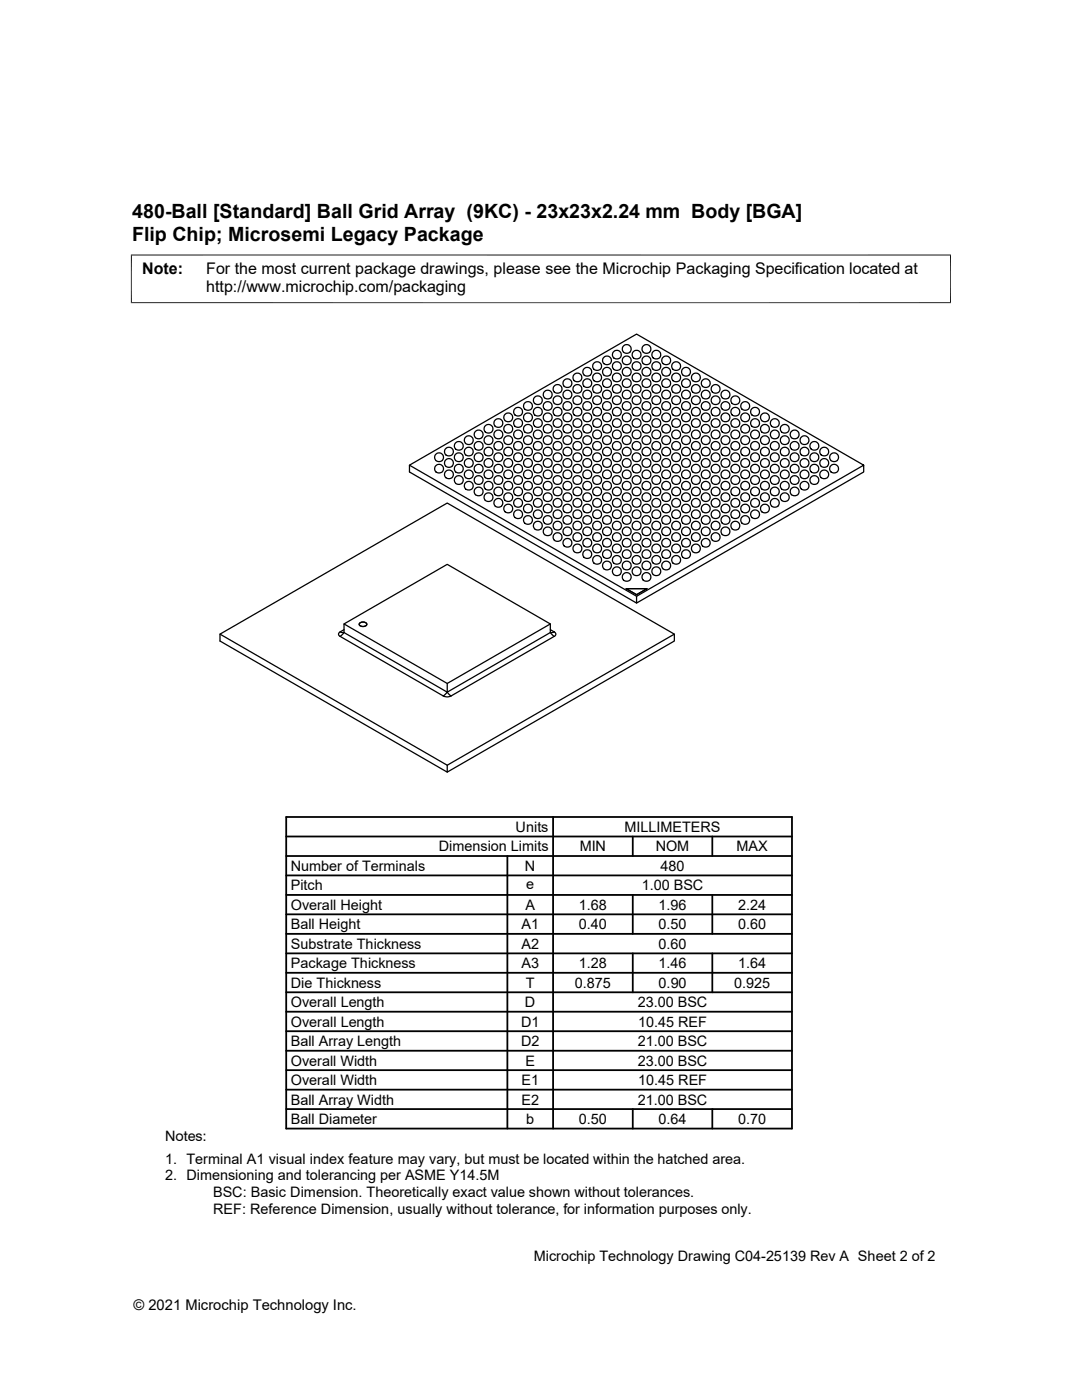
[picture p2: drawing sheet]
<svg xmlns="http://www.w3.org/2000/svg" width="216mm" height="279mm" viewBox="0 0 216 279" stroke-linecap="round" stroke-linejoin="round" font-family="sans-serif">
<g fill="none" stroke="#000" stroke-width=".25">
<path d="M108.6 79.4a1.02 1.02 0 0 0 1.3 0M108.6 79.4a.89 .89 0 0 1 .1-1.3 .89 .89 0 0 1 1.2 0 .89 .89 0 0 1 0 1.3M112.6 79.4a1.02 1.02 0 0 0 1.3 0M112.6 79.4a.89 .89 0 0 1 0-1.3 .89 .89 0 0 1 1.2 0 .89 .89 0 0 1 .1 1.3M116.5 79.4a1.02 1.02 0 0 0 1.3 0M116.5 79.4a.89 .89 0 0 1 .1-1.3 .89 .89 0 0 1 1.2 0 .89 .89 0 0 1 0 1.3M120.5 79.4a1.02 1.02 0 0 0 1.3 0M120.5 79.4a.89 .89 0 0 1 0-1.3 .89 .89 0 0 1 1.2 0 .89 .89 0 0 1 .1 1.3M124.4 79.4a1.02 1.02 0 0 0 1.3 0M124.4 79.4a.89 .89 0 0 1 0-1.3 .89 .89 0 0 1 1.3 0 .89 .89 0 0 1 0 1.3M128.4 79.4a1.02 1.02 0 0 0 1.2 0M128.4 79.4a.89 .89 0 0 1 0-1.3 .89 .89 0 0 1 1.2 0 .89 .89 0 0 1 0 1.3"/>
<path d="M132.3 79.4a1.02 1.02 0 0 0 1.3 0M132.3 79.4a.89 .89 0 0 1 0-1.3 .89 .89 0 0 1 1.3 0 .89 .89 0 0 1 0 1.3M136.3 79.4a1.02 1.02 0 0 0 1.2 0M136.3 79.4a.89 .89 0 0 1 0-1.3 .89 .89 0 0 1 1.2 0 .89 .89 0 0 1 0 1.3M140.2 79.4a1.02 1.02 0 0 0 1.3 0M140.2 79.4a.89 .89 0 0 1 0-1.3 .89 .89 0 0 1 1.2 0 .89 .89 0 0 1 .1 1.3M144.1 79.4a1.02 1.02 0 0 0 1.3 0M144.1 79.4a.89 .89 0 0 1 0-1.3 .89 .89 0 0 1 1.3 0 .89 .89 0 0 1 0 1.3M81.7 92.8l45.3 26.2M90.9 96.5a1.02 1.02 0 0 0 1.3 0M90.9 96.4a.89 .89 0 0 1 0-1.2 .89 .89 0 0 1 1.3 0 .89 .89 0 0 1 0 1.2M94.9 96.5a1.02 1.02 0 0 0 1.2 0"/>
<path d="M94.9 96.4a.89 .89 0 0 1 0-1.2 .89 .89 0 0 1 1.2 0 .89 .89 0 0 1 0 1.2M98.8 96.5a1.02 1.02 0 0 0 1.3 0M98.8 96.4a.89 .89 0 0 1 0-1.2 .89 .89 0 0 1 1.3 0 .89 .89 0 0 1 0 1.2M100.8 83.9a1.02 1.02 0 0 0 1.2 0M100.8 83.9a.89 .89 0 0 1 0-1.2 .89 .89 0 0 1 1.2 0 .89 .89 0 0 1 0 1.2M102.7 96.5a1.02 1.02 0 0 0 1.3 0M102.7 96.4a.89 .89 0 0 1 .1-1.2 .89 .89 0 0 1 1.2 0 .89 .89 0 0 1 0 1.2M104.7 83.9a1.02 1.02 0 0 0 1.3 0M104.7 83.9a.89 .89 0 0 1 0-1.2 .89 .89 0 0 1 1.3 0 .89 .89 0 0 1 0 1.2M106.7 96.5a1.02 1.02 0 0 0 1.3 0M106.7 96.4a.89 .89 0 0 1 0-1.2 .89 .89 0 0 1 1.2 0 .89 .89 0 0 1 .1 1.2M108.6 83.9a1.02 1.02 0 0 0 1.3 0"/>
<path d="M108.6 83.9a.89 .89 0 0 1 .1-1.2 .89 .89 0 0 1 1.2 0 .89 .89 0 0 1 0 1.2M110.6 96.5a1.02 1.02 0 0 0 1.3 0M110.6 96.4a.89 .89 0 0 1 0-1.2 .89 .89 0 0 1 1.3 0 .89 .89 0 0 1 0 1.2M112.6 83.9a1.02 1.02 0 0 0 1.3 0M112.6 83.9a.89 .89 0 0 1 0-1.2 .89 .89 0 0 1 1.2 0 .89 .89 0 0 1 .1 1.2M114.6 96.5a1.02 1.02 0 0 0 1.2 0M114.6 96.4a.89 .89 0 0 1 0-1.2 .89 .89 0 0 1 1.2 0 .89 .89 0 0 1 0 1.2M116.5 83.9a1.02 1.02 0 0 0 1.3 0M116.5 83.9a.89 .89 0 0 1 .1-1.2 .89 .89 0 0 1 1.2 0 .89 .89 0 0 1 0 1.2M118.5 96.5a1.02 1.02 0 0 0 1.3 0M118.5 96.4a.89 .89 0 0 1 0-1.2 .89 .89 0 0 1 1.3 0 .89 .89 0 0 1 0 1.2M120.5 83.9a1.02 1.02 0 0 0 1.3 0"/>
<path d="M120.5 83.9a.89 .89 0 0 1 0-1.2 .89 .89 0 0 1 1.2 0 .89 .89 0 0 1 .1 1.2M122.4 96.5a1.02 1.02 0 0 0 1.3 0M122.4 96.4a.89 .89 0 0 1 .1-1.2 .89 .89 0 0 1 1.2 0 .89 .89 0 0 1 0 1.2M124.4 83.9a1.02 1.02 0 0 0 1.3 0M124.4 83.9a.89 .89 0 0 1 0-1.2 .89 .89 0 0 1 1.3 0 .89 .89 0 0 1 0 1.2M126.4 96.5a1.02 1.02 0 0 0 1.3 0M126.4 96.4a.89 .89 0 0 1 0-1.2 .89 .89 0 0 1 1.2 0 .89 .89 0 0 1 .1 1.2M128.4 83.9a1.02 1.02 0 0 0 1.2 0M128.4 83.9a.89 .89 0 0 1 0-1.2 .89 .89 0 0 1 1.2 0 .89 .89 0 0 1 0 1.2M130.3 96.5a1.02 1.02 0 0 0 1.3 0M130.3 96.4a.89 .89 0 0 1 0-1.2 .89 .89 0 0 1 1.3 0 .89 .89 0 0 1 0 1.2M132.3 83.9a1.02 1.02 0 0 0 1.3 0"/>
<path d="M132.3 83.9a.89 .89 0 0 1 0-1.2 .89 .89 0 0 1 1.2 0 .89 .89 0 0 1 .1 1.2M134.3 96.5a1.02 1.02 0 0 0 1.3 0M134.3 96.4a.89 .89 0 0 1 0-1.2 .89 .89 0 0 1 1.2 0 .89 .89 0 0 1 .1 1.2M136.3 83.9a1.02 1.02 0 0 0 1.2 0M136.3 83.9a.89 .89 0 0 1 0-1.2 .89 .89 0 0 1 1.2 0 .89 .89 0 0 1 0 1.2M138.2 96.5a1.02 1.02 0 0 0 1.3 0M138.2 96.4a.89 .89 0 0 1 0-1.2 .89 .89 0 0 1 1.3 0 .89 .89 0 0 1 0 1.2M140.2 83.9a1.02 1.02 0 0 0 1.3 0M140.2 83.9a.89 .89 0 0 1 0-1.2 .89 .89 0 0 1 1.2 0 .89 .89 0 0 1 .1 1.2M142.2 96.5a1.02 1.02 0 0 0 1.2 0M142.2 96.4a.89 .89 0 0 1 0-1.2 .89 .89 0 0 1 1.2 0 .89 .89 0 0 1 0 1.2M144.1 83.9a1.02 1.02 0 0 0 1.3 0"/>
<path d="M144.1 83.9a.89 .89 0 0 1 0-1.2 .89 .89 0 0 1 1.3 0 .89 .89 0 0 1 0 1.2M146.1 96.5a1.02 1.02 0 0 0 1.3 0M146.1 96.4a.89 .89 0 0 1 0-1.2 .89 .89 0 0 1 1.3 0 .89 .89 0 0 1 0 1.2M148.1 83.9a1.02 1.02 0 0 0 1.2 0M148.1 83.9a.89 .89 0 0 1 0-1.2 .89 .89 0 0 1 1.2 0 .89 .89 0 0 1 0 1.2M150 96.5a1.02 1.02 0 0 0 1.3 0M150 96.4a.89 .89 0 0 1 0-1.2 .89 .89 0 0 1 1.3 0 .89 .89 0 0 1 0 1.2M152 83.9a1.02 1.02 0 0 0 1.3 0M152 83.9a.89 .89 0 0 1 0-1.2 .89 .89 0 0 1 1.3 0 .89 .89 0 0 1 0 1.2M154 96.5a1.02 1.02 0 0 0 1.2 0M154 96.4a.89 .89 0 0 1 0-1.2 .89 .89 0 0 1 1.2 0 .89 .89 0 0 1 0 1.2M157.9 96.5a1.02 1.02 0 0 0 1.3 0"/>
<path d="M157.9 96.4a.89 .89 0 0 1 0-1.2 .89 .89 0 0 1 1.3 0 .89 .89 0 0 1 0 1.2M161.9 96.5a1.02 1.02 0 0 0 1.2 0M161.9 96.4a.89 .89 0 0 1 0-1.2 .89 .89 0 0 1 1.2 0 .89 .89 0 0 1 0 1.2M172.3 92.8l-45.3 26.2v1.4l45.3-26.2v-1.4l-45.3-26.1-45.3 26.1v1.4l45.3 26.2M98.8 101a1.02 1.02 0 0 0 1.3 0M98.8 101a.89 .89 0 0 1 0-1.3 .89 .89 0 0 1 1.3 0 .89 .89 0 0 1 0 1.3M102.7 101a1.02 1.02 0 0 0 1.3 0M102.7 101a.89 .89 0 0 1 .1-1.3 .89 .89 0 0 1 1.2 0 .89 .89 0 0 1 0 1.3M106.7 101a1.02 1.02 0 0 0 1.2 0M106.7 101a.89 .89 0 0 1 0-1.3 .89 .89 0 0 1 1.2 0 .89 .89 0 0 1 0 1.3M110.6 101a1.02 1.02 0 0 0 1.3 0M110.6 101a.89 .89 0 0 1 0-1.3 .89 .89 0 0 1 1.3 0 .89 .89 0 0 1 0 1.3"/>
<path d="M114.6 101a1.02 1.02 0 0 0 1.2 0M114.6 101a.89 .89 0 0 1 0-1.3 .89 .89 0 0 1 1.2 0 .89 .89 0 0 1 0 1.3M118.5 101a1.02 1.02 0 0 0 1.3 0M118.5 101a.89 .89 0 0 1 0-1.3 .89 .89 0 0 1 1.3 0 .89 .89 0 0 1 0 1.3M120.5 113.5a1.02 1.02 0 0 0 1.3 0M120.5 113.5a.89 .89 0 0 1 0-1.3 .89 .89 0 0 1 1.2 0 .89 .89 0 0 1 .1 1.3M122.4 114.7a1.02 1.02 0 0 0 1.3 0M122.4 114.6a.89 .89 0 0 1 .1-1.2 .89 .89 0 0 1 1.2 0 .89 .89 0 0 1 0 1.2M122.4 101a1.02 1.02 0 0 0 1.3 0M122.4 101a.89 .89 0 0 1 .1-1.3 .89 .89 0 0 1 1.2 0 .89 .89 0 0 1 0 1.3M124.4 113.5a1.02 1.02 0 0 0 1.3 0M124.4 113.5a.89 .89 0 0 1 0-1.3 .89 .89 0 0 1 1.3 0 .89 .89 0 0 1 0 1.3"/>
<path d="M124.9 117.5h4.2l-2.1 1.2zM126.4 114.7a1.02 1.02 0 0 0 1.3 0M126.4 114.6a.89 .89 0 0 1 0-1.2 .89 .89 0 0 1 1.2 0 .89 .89 0 0 1 .1 1.2M126.4 101a1.02 1.02 0 0 0 1.3 0M126.4 101a.89 .89 0 0 1 0-1.3 .89 .89 0 0 1 1.2 0 .89 .89 0 0 1 .1 1.3M128.4 113.5a1.02 1.02 0 0 0 1.2 0M128.4 113.5a.89 .89 0 0 1 0-1.3 .89 .89 0 0 1 1.2 0 .89 .89 0 0 1 0 1.3M130.3 101a1.02 1.02 0 0 0 1.3 0M130.3 101a.89 .89 0 0 1 0-1.3 .89 .89 0 0 1 1.3 0 .89 .89 0 0 1 0 1.3M130.3 114.7a1.02 1.02 0 0 0 1.3 0M130.3 114.6a.89 .89 0 0 1 0-1.2 .89 .89 0 0 1 1.3 0 .89 .89 0 0 1 0 1.2M132.3 113.5a1.02 1.02 0 0 0 1.3 0"/>
<path d="M132.3 113.5a.89 .89 0 0 1 0-1.3 .89 .89 0 0 1 1.3 0 .89 .89 0 0 1 0 1.3M134.3 101a1.02 1.02 0 0 0 1.3 0M134.3 101a.89 .89 0 0 1 0-1.3 .89 .89 0 0 1 1.2 0 .89 .89 0 0 1 .1 1.3M138.2 101a1.02 1.02 0 0 0 1.3 0M138.2 101a.89 .89 0 0 1 0-1.3 .89 .89 0 0 1 1.3 0 .89 .89 0 0 1 0 1.3M142.2 101a1.02 1.02 0 0 0 1.2 0M142.2 101a.89 .89 0 0 1 0-1.3 .89 .89 0 0 1 1.2 0 .89 .89 0 0 1 0 1.3M146.1 101a1.02 1.02 0 0 0 1.3 0M146.1 101a.89 .89 0 0 1 0-1.3 .89 .89 0 0 1 1.3 0 .89 .89 0 0 1 0 1.3M150 101a1.02 1.02 0 0 0 1.3 0M150 101a.89 .89 0 0 1 0-1.3 .89 .89 0 0 1 1.3 0 .89 .89 0 0 1 0 1.3M154 101a1.02 1.02 0 0 0 1.2 0"/>
<path d="M154 101a.89 .89 0 0 1 0-1.3 .89 .89 0 0 1 1.2 0 .89 .89 0 0 1 0 1.3M43.9 126.6l45.3 26.1M67.9 126.1l.7 .1M67.9 127l20.6 11.9M68.6 126.2l-.7 .8M68.6 125.7l-.7 .4a.47 .47 0 0 0-.4 .5 .47 .47 0 0 0 .4 .4M68.6 126.2v-1.7l20.6-11.9 20.6 11.9v1.7l-20.6 11.9M68.6 124.5l20.6 11.9M68.6 126.2l20.6 11.9M71.8 124.4a.83 .83 0 0 1 1.4 .3 .91 .91 0 0 1-1.5-.1zM88.5 138.9l.7 .2 .8-.2M89.2 138.1l-.7 .8"/>
<path d="M89.2 138.1l.8 .8M109.8 124.5l-20.6 11.9v1.7M109.8 125.7l.8 .4M109.8 126.2l.8 .8M110.6 126.1a.47 .47 0 0 1 .3 .5 .47 .47 0 0 1-.3 .4l-20.6 11.9M110.6 126.1l-.8 .1M134.6 126.6l-45.4 26.1v1.4l-45.3-26.2v-1.3l45.3-26.2 45.4 26.2v1.3l-45.4 26.2"/>
<circle cx="107.3" cy="79.9" r=".89"/>
<circle cx="111.3" cy="79.9" r=".89"/>
<circle cx="111.3" cy="77.6" r=".89"/>
<circle cx="113.2" cy="76.5" r=".89"/>
<circle cx="115.2" cy="75.4" r=".89"/>
<circle cx="115.2" cy="77.6" r=".89"/>
<circle cx="115.2" cy="79.9" r=".89"/>
<circle cx="117.2" cy="74.2" r=".89"/>
<circle cx="117.2" cy="76.5" r=".89"/>
<circle cx="119.1" cy="73.1" r=".89"/>
<circle cx="119.1" cy="75.3" r=".89"/>
<circle cx="119.1" cy="77.6" r=".89"/>
<circle cx="119.1" cy="79.9" r=".89"/>
<circle cx="121.1" cy="74.2" r=".89"/>
<circle cx="121.1" cy="76.5" r=".89"/>
<circle cx="121.1" cy="71.9" r=".89"/>
<circle cx="123.1" cy="75.3" r=".89"/>
<circle cx="123.1" cy="77.6" r=".89"/>
<circle cx="123.1" cy="79.9" r=".89"/>
<circle cx="123.1" cy="70.8" r=".89"/>
<circle cx="123.1" cy="73.1" r=".89"/>
<circle cx="125.1" cy="76.5" r=".89"/>
<circle cx="125.1" cy="69.7" r=".89"/>
<circle cx="125.1" cy="71.9" r=".89"/>
<circle cx="125.1" cy="74.2" r=".89"/>
<circle cx="127" cy="77.6" r=".89"/>
<circle cx="127" cy="79.9" r=".89"/>
<circle cx="127" cy="70.8" r=".89"/>
<circle cx="127" cy="73.1" r=".89"/>
<circle cx="127" cy="75.4" r=".89"/>
<circle cx="129" cy="69.7" r=".89"/>
<circle cx="129" cy="71.9" r=".89"/>
<circle cx="129" cy="74.2" r=".89"/>
<circle cx="129" cy="76.5" r=".89"/>
<circle cx="131" cy="79.9" r=".89"/>
<circle cx="131" cy="70.8" r=".89"/>
<circle cx="131" cy="73.1" r=".89"/>
<circle cx="131" cy="75.4" r=".89"/>
<circle cx="131" cy="77.6" r=".89"/>
<circle cx="132.9" cy="71.9" r=".89"/>
<circle cx="132.9" cy="74.2" r=".89"/>
<circle cx="132.9" cy="76.5" r=".89"/>
<circle cx="134.9" cy="73.1" r=".89"/>
<circle cx="134.9" cy="75.4" r=".89"/>
<circle cx="134.9" cy="77.6" r=".89"/>
<circle cx="134.9" cy="79.9" r=".89"/>
<circle cx="136.9" cy="74.2" r=".89"/>
<circle cx="136.9" cy="76.5" r=".89"/>
<circle cx="138.9" cy="75.3" r=".89"/>
<circle cx="138.9" cy="77.6" r=".89"/>
<circle cx="138.9" cy="79.9" r=".89"/>
<circle cx="140.8" cy="76.5" r=".89"/>
<circle cx="142.8" cy="77.6" r=".89"/>
<circle cx="142.8" cy="79.9" r=".89"/>
<circle cx="146.7" cy="79.9" r=".89"/>
<circle cx="87.6" cy="91.3" r=".89"/>
<circle cx="87.6" cy="93.6" r=".89"/>
<circle cx="89.6" cy="92.4" r=".89"/>
<circle cx="89.6" cy="90.1" r=".89"/>
<circle cx="89.6" cy="94.7" r=".89"/>
<circle cx="91.5" cy="91.3" r=".89"/>
<circle cx="91.5" cy="93.6" r=".89"/>
<circle cx="91.5" cy="89" r=".89"/>
<circle cx="93.5" cy="92.4" r=".89"/>
<circle cx="93.5" cy="97" r=".89"/>
<circle cx="93.5" cy="94.7" r=".89"/>
<circle cx="93.5" cy="90.1" r=".89"/>
<circle cx="93.5" cy="87.9" r=".89"/>
<circle cx="95.5" cy="98.1" r=".89"/>
<circle cx="95.5" cy="93.6" r=".89"/>
<circle cx="95.5" cy="91.3" r=".89"/>
<circle cx="95.5" cy="89" r=".89"/>
<circle cx="95.5" cy="86.7" r=".89"/>
<circle cx="97.5" cy="99.2" r=".89"/>
<circle cx="97.5" cy="94.7" r=".89"/>
<circle cx="97.5" cy="85.6" r=".89"/>
<circle cx="97.5" cy="97" r=".89"/>
<circle cx="97.5" cy="92.4" r=".89"/>
<circle cx="97.5" cy="90.1" r=".89"/>
<circle cx="97.5" cy="87.9" r=".89"/>
<circle cx="99.4" cy="98.1" r=".89"/>
<circle cx="99.4" cy="86.7" r=".89"/>
<circle cx="99.4" cy="84.5" r=".89"/>
<circle cx="99.4" cy="93.6" r=".89"/>
<circle cx="99.4" cy="91.3" r=".89"/>
<circle cx="99.4" cy="89" r=".89"/>
<circle cx="101.4" cy="99.2" r=".89"/>
<circle cx="101.4" cy="85.6" r=".89"/>
<circle cx="101.4" cy="97" r=".89"/>
<circle cx="101.4" cy="87.9" r=".89"/>
<circle cx="101.4" cy="94.7" r=".89"/>
<circle cx="101.4" cy="92.4" r=".89"/>
<circle cx="101.4" cy="90.1" r=".89"/>
<circle cx="103.4" cy="98.1" r=".89"/>
<circle cx="103.4" cy="86.7" r=".89"/>
<circle cx="103.4" cy="84.5" r=".89"/>
<circle cx="103.4" cy="82.2" r=".89"/>
<circle cx="103.4" cy="89" r=".89"/>
<circle cx="103.4" cy="93.6" r=".89"/>
<circle cx="103.4" cy="91.3" r=".89"/>
<circle cx="105.3" cy="99.2" r=".89"/>
<circle cx="105.3" cy="87.9" r=".89"/>
<circle cx="105.3" cy="81" r=".89"/>
<circle cx="105.3" cy="85.6" r=".89"/>
<circle cx="105.3" cy="90.1" r=".89"/>
<circle cx="105.3" cy="97" r=".89"/>
<circle cx="105.3" cy="94.7" r=".89"/>
<circle cx="105.3" cy="92.4" r=".89"/>
<circle cx="107.3" cy="86.7" r=".89"/>
<circle cx="107.3" cy="82.2" r=".89"/>
<circle cx="107.3" cy="89" r=".89"/>
<circle cx="107.3" cy="84.5" r=".89"/>
<circle cx="107.3" cy="91.3" r=".89"/>
<circle cx="107.3" cy="98.1" r=".89"/>
<circle cx="107.3" cy="93.6" r=".89"/>
<circle cx="109.3" cy="85.6" r=".89"/>
<circle cx="109.3" cy="87.9" r=".89"/>
<circle cx="109.3" cy="90.1" r=".89"/>
<circle cx="109.3" cy="92.4" r=".89"/>
<circle cx="109.3" cy="81" r=".89"/>
<circle cx="109.3" cy="99.2" r=".89"/>
<circle cx="109.3" cy="94.7" r=".89"/>
<circle cx="109.3" cy="97" r=".89"/>
<circle cx="111.3" cy="91.3" r=".89"/>
<circle cx="111.3" cy="84.5" r=".89"/>
<circle cx="111.3" cy="86.7" r=".89"/>
<circle cx="111.3" cy="89" r=".89"/>
<circle cx="111.3" cy="93.6" r=".89"/>
<circle cx="111.3" cy="82.2" r=".89"/>
<circle cx="111.3" cy="98.1" r=".89"/>
<circle cx="113.2" cy="85.6" r=".89"/>
<circle cx="113.2" cy="90.1" r=".89"/>
<circle cx="113.2" cy="92.4" r=".89"/>
<circle cx="113.2" cy="87.9" r=".89"/>
<circle cx="113.2" cy="94.7" r=".89"/>
<circle cx="113.2" cy="81" r=".89"/>
<circle cx="113.2" cy="99.2" r=".89"/>
<circle cx="113.2" cy="97" r=".89"/>
<circle cx="115.2" cy="91.3" r=".89"/>
<circle cx="115.2" cy="93.6" r=".89"/>
<circle cx="115.2" cy="86.7" r=".89"/>
<circle cx="115.2" cy="89" r=".89"/>
<circle cx="115.2" cy="82.2" r=".89"/>
<circle cx="115.2" cy="84.5" r=".89"/>
<circle cx="115.2" cy="98.1" r=".89"/>
<circle cx="117.2" cy="94.7" r=".89"/>
<circle cx="117.2" cy="90.1" r=".89"/>
<circle cx="117.2" cy="92.4" r=".89"/>
<circle cx="117.2" cy="87.9" r=".89"/>
<circle cx="117.2" cy="97" r=".89"/>
<circle cx="117.2" cy="85.6" r=".89"/>
<circle cx="117.2" cy="99.2" r=".89"/>
<circle cx="117.2" cy="81" r=".89"/>
<circle cx="119.1" cy="91.3" r=".89"/>
<circle cx="119.1" cy="98.1" r=".89"/>
<circle cx="119.1" cy="93.6" r=".89"/>
<circle cx="119.1" cy="89" r=".89"/>
<circle cx="119.1" cy="84.5" r=".89"/>
<circle cx="119.1" cy="86.7" r=".89"/>
<circle cx="119.1" cy="82.2" r=".89"/>
<circle cx="121.1" cy="92.4" r=".89"/>
<circle cx="121.1" cy="97" r=".89"/>
<circle cx="121.1" cy="99.2" r=".89"/>
<circle cx="121.1" cy="94.7" r=".89"/>
<circle cx="121.1" cy="90.1" r=".89"/>
<circle cx="121.1" cy="85.6" r=".89"/>
<circle cx="121.1" cy="87.9" r=".89"/>
<circle cx="121.1" cy="81" r=".89"/>
<circle cx="123.1" cy="98.1" r=".89"/>
<circle cx="123.1" cy="93.6" r=".89"/>
<circle cx="123.1" cy="91.3" r=".89"/>
<circle cx="123.1" cy="86.7" r=".89"/>
<circle cx="123.1" cy="89" r=".89"/>
<circle cx="123.1" cy="82.2" r=".89"/>
<circle cx="123.1" cy="84.5" r=".89"/>
<circle cx="125.1" cy="99.2" r=".89"/>
<circle cx="125.1" cy="94.7" r=".89"/>
<circle cx="125.1" cy="97" r=".89"/>
<circle cx="125.1" cy="92.4" r=".89"/>
<circle cx="125.1" cy="87.9" r=".89"/>
<circle cx="125.1" cy="90.1" r=".89"/>
<circle cx="125.1" cy="81" r=".89"/>
<circle cx="125.1" cy="85.6" r=".89"/>
<circle cx="127" cy="98.1" r=".89"/>
<circle cx="127" cy="93.6" r=".89"/>
<circle cx="127" cy="89" r=".89"/>
<circle cx="127" cy="91.3" r=".89"/>
<circle cx="127" cy="82.2" r=".89"/>
<circle cx="127" cy="84.5" r=".89"/>
<circle cx="127" cy="86.7" r=".89"/>
<circle cx="129" cy="99.2" r=".89"/>
<circle cx="129" cy="97" r=".89"/>
<circle cx="129" cy="94.7" r=".89"/>
<circle cx="129" cy="90.1" r=".89"/>
<circle cx="129" cy="81" r=".89"/>
<circle cx="129" cy="92.4" r=".89"/>
<circle cx="129" cy="85.6" r=".89"/>
<circle cx="129" cy="87.9" r=".89"/>
<circle cx="131" cy="98.1" r=".89"/>
<circle cx="131" cy="91.3" r=".89"/>
<circle cx="131" cy="82.2" r=".89"/>
<circle cx="131" cy="93.6" r=".89"/>
<circle cx="131" cy="84.5" r=".89"/>
<circle cx="131" cy="86.7" r=".89"/>
<circle cx="131" cy="89" r=".89"/>
<circle cx="132.9" cy="99.2" r=".89"/>
<circle cx="132.9" cy="81" r=".89"/>
<circle cx="132.9" cy="92.4" r=".89"/>
<circle cx="132.9" cy="97" r=".89"/>
<circle cx="132.9" cy="94.7" r=".89"/>
<circle cx="132.9" cy="85.6" r=".89"/>
<circle cx="132.9" cy="87.9" r=".89"/>
<circle cx="132.9" cy="90.1" r=".89"/>
<circle cx="134.9" cy="98.1" r=".89"/>
<circle cx="134.9" cy="93.6" r=".89"/>
<circle cx="134.9" cy="84.5" r=".89"/>
<circle cx="134.9" cy="86.7" r=".89"/>
<circle cx="134.9" cy="89" r=".89"/>
<circle cx="134.9" cy="91.3" r=".89"/>
<circle cx="134.9" cy="82.2" r=".89"/>
<circle cx="136.9" cy="94.7" r=".89"/>
<circle cx="136.9" cy="99.2" r=".89"/>
<circle cx="136.9" cy="85.6" r=".89"/>
<circle cx="136.9" cy="97" r=".89"/>
<circle cx="136.9" cy="87.9" r=".89"/>
<circle cx="136.9" cy="90.1" r=".89"/>
<circle cx="136.9" cy="81" r=".89"/>
<circle cx="136.9" cy="92.4" r=".89"/>
<circle cx="138.9" cy="86.7" r=".89"/>
<circle cx="138.9" cy="98.1" r=".89"/>
<circle cx="138.9" cy="89" r=".89"/>
<circle cx="138.9" cy="91.3" r=".89"/>
<circle cx="138.9" cy="82.2" r=".89"/>
<circle cx="138.9" cy="93.6" r=".89"/>
<circle cx="138.9" cy="84.5" r=".89"/>
<circle cx="140.8" cy="97" r=".89"/>
<circle cx="140.8" cy="87.9" r=".89"/>
<circle cx="140.8" cy="99.2" r=".89"/>
<circle cx="140.8" cy="90.1" r=".89"/>
<circle cx="140.8" cy="81" r=".89"/>
<circle cx="140.8" cy="92.4" r=".89"/>
<circle cx="140.8" cy="94.7" r=".89"/>
<circle cx="140.8" cy="85.6" r=".89"/>
<circle cx="142.8" cy="98.1" r=".89"/>
<circle cx="142.8" cy="89" r=".89"/>
<circle cx="142.8" cy="91.3" r=".89"/>
<circle cx="142.8" cy="82.2" r=".89"/>
<circle cx="142.8" cy="93.6" r=".89"/>
<circle cx="142.8" cy="84.5" r=".89"/>
<circle cx="142.8" cy="86.7" r=".89"/>
<circle cx="144.8" cy="90.1" r=".89"/>
<circle cx="144.8" cy="92.4" r=".89"/>
<circle cx="144.8" cy="81" r=".89"/>
<circle cx="144.8" cy="94.7" r=".89"/>
<circle cx="144.8" cy="85.6" r=".89"/>
<circle cx="144.8" cy="97" r=".89"/>
<circle cx="144.8" cy="87.9" r=".89"/>
<circle cx="144.8" cy="99.2" r=".89"/>
<circle cx="146.7" cy="91.3" r=".89"/>
<circle cx="146.7" cy="82.2" r=".89"/>
<circle cx="146.7" cy="93.6" r=".89"/>
<circle cx="146.7" cy="84.5" r=".89"/>
<circle cx="146.7" cy="86.7" r=".89"/>
<circle cx="146.7" cy="98.1" r=".89"/>
<circle cx="146.7" cy="89" r=".89"/>
<circle cx="148.7" cy="81" r=".89"/>
<circle cx="148.7" cy="92.4" r=".89"/>
<circle cx="148.7" cy="94.7" r=".89"/>
<circle cx="148.7" cy="85.6" r=".89"/>
<circle cx="148.7" cy="97" r=".89"/>
<circle cx="148.7" cy="87.9" r=".89"/>
<circle cx="148.7" cy="99.2" r=".89"/>
<circle cx="148.7" cy="90.1" r=".89"/>
<circle cx="150.7" cy="82.2" r=".89"/>
<circle cx="150.7" cy="93.6" r=".89"/>
<circle cx="150.7" cy="84.5" r=".89"/>
<circle cx="150.7" cy="86.7" r=".89"/>
<circle cx="150.7" cy="98.1" r=".89"/>
<circle cx="150.7" cy="89" r=".89"/>
<circle cx="150.7" cy="91.3" r=".89"/>
<circle cx="152.6" cy="94.7" r=".89"/>
<circle cx="152.6" cy="85.6" r=".89"/>
<circle cx="152.6" cy="97" r=".89"/>
<circle cx="152.6" cy="87.9" r=".89"/>
<circle cx="152.6" cy="99.2" r=".89"/>
<circle cx="152.6" cy="90.1" r=".89"/>
<circle cx="152.6" cy="92.4" r=".89"/>
<circle cx="154.6" cy="84.5" r=".89"/>
<circle cx="154.6" cy="98.1" r=".89"/>
<circle cx="154.6" cy="86.7" r=".89"/>
<circle cx="154.6" cy="89" r=".89"/>
<circle cx="154.6" cy="91.3" r=".89"/>
<circle cx="154.6" cy="93.6" r=".89"/>
<circle cx="156.6" cy="85.6" r=".89"/>
<circle cx="156.6" cy="97" r=".89"/>
<circle cx="156.6" cy="87.9" r=".89"/>
<circle cx="156.6" cy="99.2" r=".89"/>
<circle cx="156.6" cy="90.1" r=".89"/>
<circle cx="156.6" cy="92.4" r=".89"/>
<circle cx="156.6" cy="94.7" r=".89"/>
<circle cx="158.6" cy="86.7" r=".89"/>
<circle cx="158.6" cy="98.1" r=".89"/>
<circle cx="158.6" cy="89" r=".89"/>
<circle cx="158.6" cy="91.3" r=".89"/>
<circle cx="158.6" cy="93.6" r=".89"/>
<circle cx="160.5" cy="87.9" r=".89"/>
<circle cx="160.5" cy="90.1" r=".89"/>
<circle cx="160.5" cy="92.4" r=".89"/>
<circle cx="160.5" cy="94.7" r=".89"/>
<circle cx="160.5" cy="97" r=".89"/>
<circle cx="162.5" cy="89" r=".89"/>
<circle cx="162.5" cy="91.3" r=".89"/>
<circle cx="162.5" cy="93.6" r=".89"/>
<circle cx="164.5" cy="90.1" r=".89"/>
<circle cx="164.5" cy="92.4" r=".89"/>
<circle cx="164.5" cy="94.7" r=".89"/>
<circle cx="166.4" cy="91.3" r=".89"/>
<circle cx="166.4" cy="93.6" r=".89"/>
<circle cx="101.4" cy="101.5" r=".89"/>
<circle cx="103.4" cy="102.7" r=".89"/>
<circle cx="105.3" cy="103.8" r=".89"/>
<circle cx="105.3" cy="101.5" r=".89"/>
<circle cx="107.3" cy="104.9" r=".89"/>
<circle cx="107.3" cy="102.7" r=".89"/>
<circle cx="109.3" cy="103.8" r=".89"/>
<circle cx="109.3" cy="101.5" r=".89"/>
<circle cx="109.3" cy="106.1" r=".89"/>
<circle cx="111.3" cy="104.9" r=".89"/>
<circle cx="111.3" cy="102.7" r=".89"/>
<circle cx="111.3" cy="107.2" r=".89"/>
<circle cx="113.2" cy="103.8" r=".89"/>
<circle cx="113.2" cy="108.3" r=".89"/>
<circle cx="113.2" cy="106.1" r=".89"/>
<circle cx="113.2" cy="101.5" r=".89"/>
<circle cx="115.2" cy="109.5" r=".89"/>
<circle cx="115.2" cy="104.9" r=".89"/>
<circle cx="115.2" cy="107.2" r=".89"/>
<circle cx="115.2" cy="102.7" r=".89"/>
<circle cx="117.2" cy="108.3" r=".89"/>
<circle cx="117.2" cy="110.6" r=".89"/>
<circle cx="117.2" cy="106.1" r=".89"/>
<circle cx="117.2" cy="103.8" r=".89"/>
<circle cx="117.2" cy="101.5" r=".89"/>
<circle cx="119.1" cy="111.8" r=".89"/>
<circle cx="119.1" cy="107.2" r=".89"/>
<circle cx="119.1" cy="109.5" r=".89"/>
<circle cx="119.1" cy="104.9" r=".89"/>
<circle cx="119.1" cy="102.7" r=".89"/>
<circle cx="121.1" cy="108.3" r=".89"/>
<circle cx="121.1" cy="110.6" r=".89"/>
<circle cx="121.1" cy="101.5" r=".89"/>
<circle cx="121.1" cy="106.1" r=".89"/>
<circle cx="121.1" cy="103.8" r=".89"/>
<circle cx="123.1" cy="109.5" r=".89"/>
<circle cx="123.1" cy="111.8" r=".89"/>
<circle cx="123.1" cy="102.7" r=".89"/>
<circle cx="123.1" cy="107.2" r=".89"/>
<circle cx="123.1" cy="104.9" r=".89"/>
<circle cx="125.1" cy="115.2" r=".89"/>
<circle cx="125.1" cy="103.8" r=".89"/>
<circle cx="125.1" cy="101.5" r=".89"/>
<circle cx="125.1" cy="110.6" r=".89"/>
<circle cx="125.1" cy="108.3" r=".89"/>
<circle cx="125.1" cy="106.1" r=".89"/>
<circle cx="127" cy="104.9" r=".89"/>
<circle cx="127" cy="102.7" r=".89"/>
<circle cx="127" cy="111.8" r=".89"/>
<circle cx="127" cy="109.5" r=".89"/>
<circle cx="127" cy="107.2" r=".89"/>
<circle cx="129" cy="115.2" r=".89"/>
<circle cx="129" cy="106.1" r=".89"/>
<circle cx="129" cy="103.8" r=".89"/>
<circle cx="129" cy="101.5" r=".89"/>
<circle cx="129" cy="110.6" r=".89"/>
<circle cx="129" cy="108.3" r=".89"/>
<circle cx="131" cy="104.9" r=".89"/>
<circle cx="131" cy="107.2" r=".89"/>
<circle cx="131" cy="102.7" r=".89"/>
<circle cx="131" cy="111.8" r=".89"/>
<circle cx="131" cy="109.5" r=".89"/>
<circle cx="132.9" cy="108.3" r=".89"/>
<circle cx="132.9" cy="103.8" r=".89"/>
<circle cx="132.9" cy="106.1" r=".89"/>
<circle cx="132.9" cy="101.5" r=".89"/>
<circle cx="132.9" cy="110.6" r=".89"/>
<circle cx="134.9" cy="109.5" r=".89"/>
<circle cx="134.9" cy="104.9" r=".89"/>
<circle cx="134.9" cy="107.2" r=".89"/>
<circle cx="134.9" cy="102.7" r=".89"/>
<circle cx="134.9" cy="111.8" r=".89"/>
<circle cx="136.9" cy="103.8" r=".89"/>
<circle cx="136.9" cy="110.6" r=".89"/>
<circle cx="136.9" cy="108.3" r=".89"/>
<circle cx="136.9" cy="106.1" r=".89"/>
<circle cx="136.9" cy="101.5" r=".89"/>
<circle cx="138.9" cy="102.7" r=".89"/>
<circle cx="138.9" cy="107.2" r=".89"/>
<circle cx="138.9" cy="109.5" r=".89"/>
<circle cx="138.9" cy="104.9" r=".89"/>
<circle cx="140.8" cy="108.3" r=".89"/>
<circle cx="140.8" cy="103.8" r=".89"/>
<circle cx="140.8" cy="106.1" r=".89"/>
<circle cx="140.8" cy="101.5" r=".89"/>
<circle cx="142.8" cy="104.9" r=".89"/>
<circle cx="142.8" cy="107.2" r=".89"/>
<circle cx="142.8" cy="102.7" r=".89"/>
<circle cx="144.8" cy="106.1" r=".89"/>
<circle cx="144.8" cy="103.8" r=".89"/>
<circle cx="144.8" cy="101.5" r=".89"/>
<circle cx="146.7" cy="104.9" r=".89"/>
<circle cx="146.7" cy="102.7" r=".89"/>
<circle cx="148.7" cy="103.8" r=".89"/>
<circle cx="148.7" cy="101.5" r=".89"/>
<circle cx="150.7" cy="102.7" r=".89"/>
<circle cx="152.6" cy="101.5" r=".89"/>
</g>
<path d="M26.1 50.9h163.7M26.2 50.8v9.7M189.7 50.8v9.7M26.1 60.4h163.7" fill="none" stroke="#000" stroke-width=".2"/>
<g fill="none" stroke="#000" stroke-width=".36">
<path d="M57.1 163h100.9v62.2h-100.9zM57.1 178.6h100.9M57.1 174.7h100.9M57.1 170.8h100.9M57.1 166.9h100.9M101.2 170.8v54.4M110.4 163v62.2M126.3 166.9v3.9M126.3 178.6v7.8M142.1 166.9v3.9M142.1 178.6v7.8M57.1 182.5h100.9"/>
<path d="M57.1 194.1h100.9M57.1 186.4h100.9M57.1 190.3h100.9M57.1 198h100.9M126.3 190.3v7.7M142.1 190.3v7.7M57.1 201.9h100.9M57.1 213.6h100.9M57.1 209.7h100.9M57.1 205.8h100.9M57.1 217.5h100.9M57.1 221.3h100.9"/>
<path d="M126.3 221.3v3.9M142.1 221.3v3.9"/>
</g>
<g font-size="3.9">
<text x="26.4" y="43.5">480-Ball [Standard] Ball Grid Array (9KC) - 23x23x2.24 mm Body [BGA]</text>
<text x="26.4" y="48.1">Flip Chip; Microsemi Legacy Package</text>
</g>
<g font-size="3.2">
<text x="28.4" y="54.7">Note:</text>
<text x="41.1" y="58.3">http://www.microchip.com/packaging</text>
<text x="41.1" y="54.7">For the most current package drawings, please see the Microchip Packaging Specification located at</text>
</g>
<g font-size="2.9">
<text x="102.9" y="166">Units</text>
<text x="124.6" y="166">MILLIMETERS</text>
<text x="58" y="173.8">Number of Terminals</text>
<text x="87.6" y="169.9">Dimension Limits</text>
<text x="104.8" y="173.8">N</text>
<text x="115.7" y="169.9">MIN</text>
<text x="130.8" y="169.9">NOM</text>
<text x="131.8" y="173.8">480</text>
<text x="147" y="169.9">MAX</text>
<text x="58" y="177.7">Pitch</text>
<text x="105" y="177.4">e</text>
<text x="128" y="177.7">1.00 BSC</text>
<text x="58" y="181.6">Overall Height</text>
<text x="58" y="185.5">Ball Height</text>
<text x="104.1" y="185.5">A1</text>
<text x="104.8" y="181.6">A</text>
<text x="115.5" y="181.6">1.68</text>
<text x="115.5" y="185.5">0.40</text>
<text x="131.4" y="181.6">1.96</text>
<text x="131.4" y="185.5">0.50</text>
<text x="147.3" y="181.6">2.24</text>
<text x="147.3" y="185.5">0.60</text>
<text x="58" y="189.3">Substrate Thickness</text>
<text x="104.1" y="189.4">A2</text>
<text x="131.4" y="189.3">0.60</text>
<text x="58" y="193.2">Package Thickness</text>
<text x="58" y="197.1">Die Thickness</text>
<text x="104.1" y="193.2">A3</text>
<text x="104.9" y="197.1">T</text>
<text x="114.7" y="197.1">0.875</text>
<text x="115.5" y="193.2">1.28</text>
<text x="131.4" y="193.2">1.46</text>
<text x="131.4" y="197.1">0.90</text>
<text x="146.5" y="197.1">0.925</text>
<text x="147.3" y="193.2">1.64</text>
<text x="58" y="201">Overall Length</text>
<text x="104.8" y="201">D</text>
<text x="127.3" y="201">23.00 BSC</text>
<text x="58" y="208.8">Ball Array Length</text>
<text x="58" y="204.9">Overall Length</text>
<text x="104" y="208.8">D2</text>
<text x="104" y="204.9">D1</text>
<text x="127.3" y="208.8">21.00 BSC</text>
<text x="127.3" y="204.9">10.45 REF</text>
<text x="58" y="212.7">Overall Width</text>
<text x="104.8" y="212.7">E</text>
<text x="127.3" y="212.7">23.00 BSC</text>
<text x="58" y="220.4">Ball Array Width</text>
<text x="58" y="216.6">Overall Width</text>
<text x="104" y="220.4">E2</text>
<text x="104" y="216.6">E1</text>
<text x="127.3" y="220.4">21.00 BSC</text>
<text x="127.3" y="216.6">10.45 REF</text>
<text x="32.9" y="227.7">Notes:</text>
<text x="58" y="224.3">Ball Diameter</text>
<text x="105" y="224.3">b</text>
<text x="115.5" y="224.3">0.50</text>
<text x="131.4" y="224.3">0.64</text>
<text x="147.3" y="224.3">0.70</text>
<text x="32.9" y="232.3">1. Terminal A1 visual index feature may vary, but must be located within the hatched area.</text>
<text x="32.9" y="235.6">2. Dimensioning and tolerancing per ASME Y14.5M</text>
<text x="42.5" y="238.9">BSC: Basic Dimension. Theoretically exact value shown without tolerances.</text>
<text x="42.5" y="242.2">REF: Reference Dimension, usually without tolerance, for information purposes only.</text>
<text x="106.5" y="251.7">Microchip Technology Drawing C04-25139 Rev A Sheet 2 of 2</text>
<text x="26.6" y="261.3">© 2021 Microchip Technology Inc.</text>
</g>
</svg>
